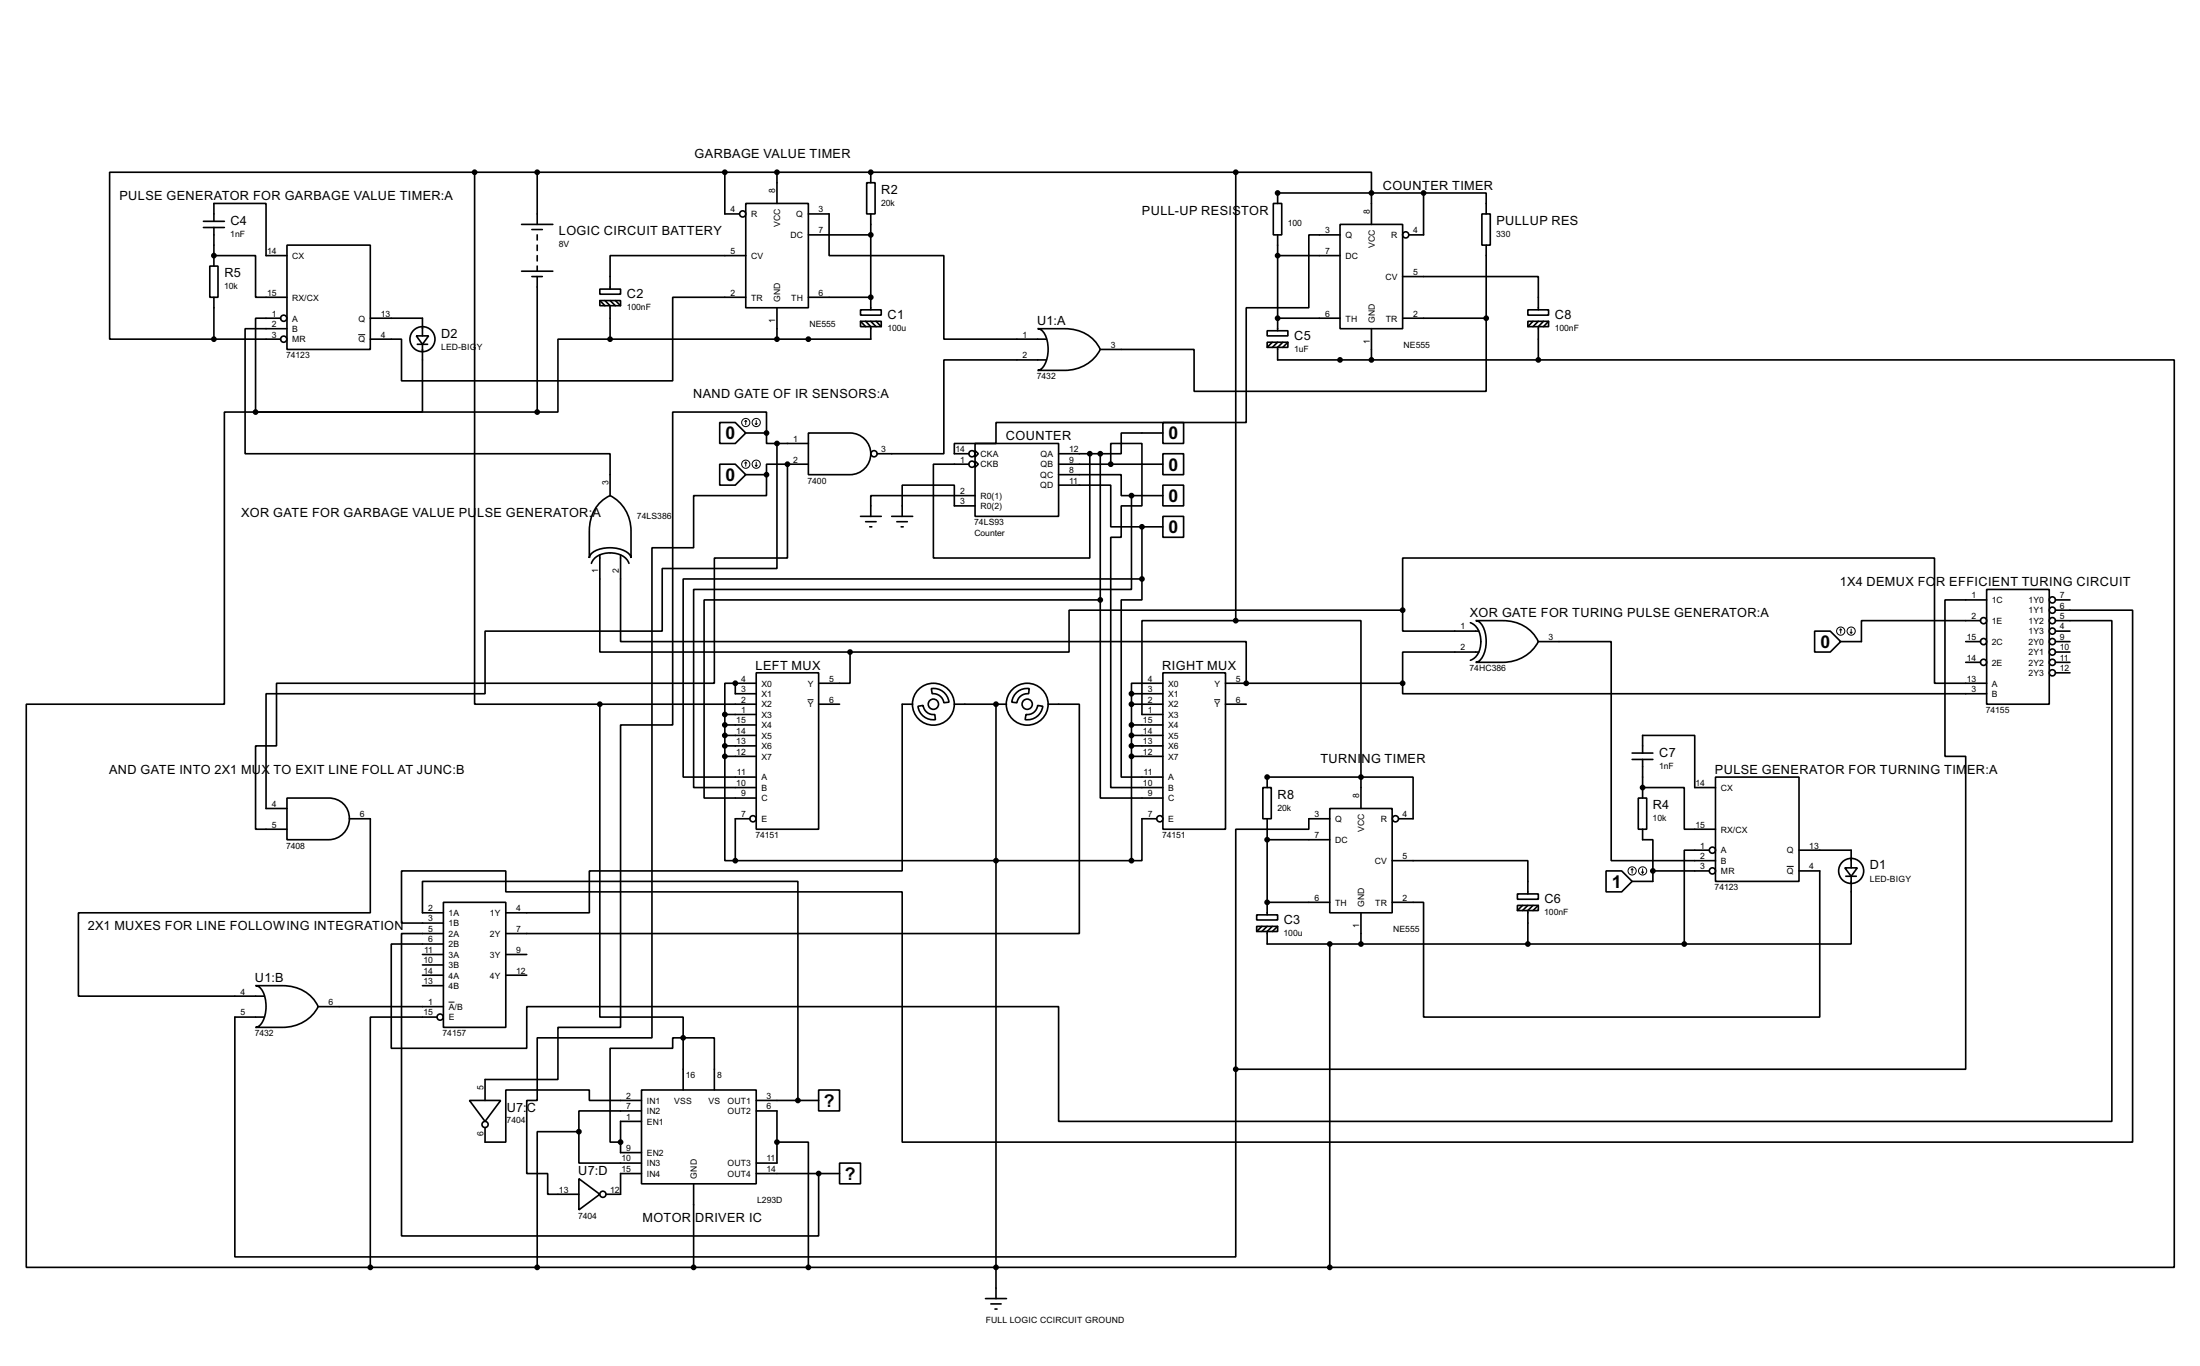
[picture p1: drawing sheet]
<svg xmlns="http://www.w3.org/2000/svg" width="536mm" height="333mm" viewBox="0 0 536 333" stroke-linecap="round" stroke-linejoin="round" font-family="sans-serif">
<g fill="none" stroke="#000" stroke-width=".4">
<path d="M49.6 55.4h5.1M49.6 53.9h5.1M52.1 53.9v-4.3h12.7v12.7h5.1M52.1 55.4v9.4M69.9 59.7h20.3v25.4h-20.3zM115.6 42v129.5h30.5M115.6 42h-88.9v40.6h25.4M115.6 42h185.4M127.1 54.7h7.6M129.6 55.9h2.5M130.9 42v12.7M130.9 57.2v1.3"/>
<path d="M130.9 59.7v1.3M176.6 42v10.1h3.5M181.7 49.6h15.2v25.4h-15.2zM189.3 42v7.6M196.9 52.1h5.1v10.2h27.9v20.3h24.9M196.9 57.2h15.2M211.1 44.5h2.1v7.6h-2.1zM212.1 42v2.5M212.1 52.1v23.4M301 42h33.1v12.7M301 42v109.2M310.2 49.6h2v7.6h-2z"/>
<path d="M311.2 57.2v23.4M326.4 54.7h15.3v25.4h-15.3zM326.4 57.2h-7.6v17.8h-15.2v27.9h-61v5.1h-10.1v2.5h3.5M346.8 47h15.2v5.1M346.8 47v10.2h-3.6M346.8 47h-35.6v2.6M361 52.1h2v7.6h-2zM362 59.7v17.8M51.1 64.8h2v7.6h-2zM52.1 62.3h10.2v10.1h7.6M52.1 72.4v10.2M68.4 77.5h-6.1v22.9"/>
<path d="M90.2 77.5h12.7v4.3M127.1 66.1h7.6M129.6 67.4h2.5M130.9 62.3v1.3M130.9 64.8v1.3M130.9 67.4v33M146.1 70.4h5.1v1.3h-5.1zM146.1 73.2h5.1v1.3h-5.1zM146.1 73.2l1.3 1.3M147.4 73.2l1.2 1.3v8.1M148.6 73.2l1.3 1.3M149.9 73.2l1.3 1.3"/>
<path d="M181.7 72.4h-17.8v20.4h-66.1v-10.2h-7.6M181.7 62.3h-33.1v8.1M189.3 75v7.6M196.9 72.4h15.2M209.6 75.5h5.1v1.3h-5.1zM209.6 78.3h5.1v1.3h-5.1zM209.6 78.3l1.3 1.3M210.9 78.3l1.2 1.3v3h-63.5M212.1 78.3l1.3 1.3M213.4 78.3l1.3 1.3M311.2 77.5h15.2M311.2 62.3h15.2"/>
<path d="M341.7 67.4h33v8.1M341.7 77.5h20.3M362 77.5v17.8h-71.1v-10.2h-22.9M372.2 75.5h5v1.3h-5zM372.2 78.3h5v1.3h-5zM373.4 78.3l-1.2 1.3M374.7 78.3l-1.3 1.3M376 78.3l-1.3 1.3v8.1M377.2 78.3l-1.2 1.3M52.1 82.6h16.3M69.9 80.1h-10.2v30.4h88.9v10.2M101.4 81.8h3l-1.5 2.1z"/>
<path d="M101.7 83.9h2.5M102.9 83.9v16.5h-40.6M148.6 82.6h-12.7v17.8h-5M252.8 80.1h6.6a9.2 9.2 0 0 1 8.6 5 9.5 9.5 0 0 1-8.6 5.1h-6.6a3.4 3.4 0 0 0 2.3-3.1 7.3 7.3 0 0 0-1.4-6.7zM254.8 87.7h-24.9v22.8h-16.2M308.7 80.6h5v1.2h-5zM308.7 83.4h5v1.2h-5zM309.9 83.4l-1.2 1.2M311.2 83.4l-1.3 1.2M312.5 83.4l-1.3 1.2v3.1h63.5M313.7 83.4l-1.2 1.2M334.1 80.1v7.6"/>
<path d="M374.7 87.7h154.9v221h-205.7M62.3 100.4h-7.6v71.1h-48.3v137.2h83.8M62.3 100.4h68.6M175.3 102.9h3.8l2.6 2.6-2.6 2.5h-3.8zM175.3 113.1h3.8l2.6 2.5-2.6 2.6h-3.8zM181.7 115.6h5M181.7 105.5h5M186.7 105.5v2.5h2.6M186.7 105.5v-5.1h-22.8v76.2h-12.7v73.6h-15.3v12.7h-17.7v5.1M186.7 115.6v5.1h-17.7v12.7h-10.2v119.4h-27.9v15.2h-2.6v17.8h5.1v5.1h7.6M189.3 108v30.5h-28v15.2h-43.1v15.3h-53.4v27.9h5.1M189.3 108h7.6"/>
<path d="M191.8 113.1h-5.1v2.5M191.8 113.1v22.8h-17.8v30.5h-106.6v15.3h-5.1v20.3h7.6M191.8 113.1h5.1M196.9 105.5h10.2a5.1 5.1 0 0 1 5 5 5.1 5.1 0 0 1-5 5.1h-10.2zM237.5 108h20.4v17.8h-20.4zM237.5 109.8l.8 .7-.8 .8zM237.5 112.3l.8 .8-.8 .7zM257.9 118.2h12.7v10.1h7.6M257.9 115.6h15.2v5.1h2.5M257.9 110.5h10.1M257.9 113.1h25.4M265.5 110.5v25.4h-38.1v-22.8h8.6"/>
<path d="M268 110.5v35.6M270.6 113.1v-5.1h7.6v15.2h-5.1v7.7h-2.5v60.9h12.7M283.3 102.9h5v5.1h-5zM283.3 110.5h5v5.1h-5zM283.3 118.2h5v5h-5zM283.3 105.5h-10.2v5h-5.1M144.1 137.2a5.1 5.1 0 0 1 6.1-2.4 3.9 3.9 0 0 1 3 2.4M146.1 135.2v23.6h61M146.2 122.3l2.4-1.6a9.5 9.5 0 0 1 5.1 8.6v6.6a3.5 3.5 0 0 0-3.1-2.3 7.3 7.3 0 0 0-6.7 1.4l-.3 .9v-6.6a9.6 9.6 0 0 1 2.6-7zM151.2 135.2v21.1h152.4v10.1M209.6 125.8h5.1M210.9 127.1h2.5"/>
<path d="M211.9 128.3h.5M217.2 125.8h5.1M218.5 127.1h2.5M219.5 128.3h.5M237.5 120.7h-25.4v5.1M237.5 123.2h-5v-5h-12.7v7.6M275.6 120.7v22.9h-106.6v48.2h15.2M275.6 120.7h7.7M278.2 128.3v12.7M278.2 128.3h5.1M283.3 125.8h5v5.1h-5zM207.1 158.8v7.6h-7.7"/>
<path d="M268 146.1v48.3h15.3M268 146.1h-96.5v48.3h12.7M278.2 141v5.1h-5.1v43.2h10.2M278.2 141h-111.8v48.3h17.8M301 151.2h-22.8v22.8h5.1M301 151.2h30.5v38.1M341.7 148.6h-81.3v10.2h-53.3M341.7 148.6v-12.7h129.5v30.5h12.7M341.7 148.6v5.1h18.5M358.2 151.7a5.2 5.2 0 0 1 2.3 6.2 3.8 3.8 0 0 1-2.3 2.9M359.5 151.2h6.6a9.2 9.2 0 0 1 8.6 5.1 9.6 9.6 0 0 1-8.6 5h-6.6a3.5 3.5 0 0 0 2.3-3.1 7.3 7.3 0 0 0-1.4-6.7zM360.2 158.8h-18.5v7.6"/>
<path d="M374.7 156.3h17.8v53.3h25.4M442 153.7h3.8l2.6 2.6-2.6 2.5h-3.8zM478.8 156.3h3.6M482.4 151.2h-29v5.1h-5M483.9 143.6h15.3v27.9h-15.3zM483.9 146.1h-10.1v38.1h5v76.2h-177.8M500.7 148.6h18.8v129.6h-299.7v-61h-96.6v-5.1h-25.4v12.7h10.2M500.7 151.2h13.7v121.9h-256.5v-27.9h-129.6v10.1h-33v-25.4h12.7M500.7 146.1h3.5M500.7 153.7h3.5M500.7 156.3h3.5M500.7 158.8h3.5"/>
<path d="M146.1 171.5v76.2h20.3v5.1M146.1 171.5h38.1M176.6 174h7.6M176.6 174v10.2M176.6 176.6h7.6M176.6 179.1h7.6M179.1 166.4h-2.5v7.6M179.1 166.4v2.6h5.1M179.1 166.4h5.1M184.2 163.9h15.2v38.1h-15.2zM199.4 171.5h5.1M222.3 171.5h-2.5v40.6h-76.2v10.2h-20.4"/>
<path d="M223.6 172l1.3-.2a2.51 2.51 0 0 0 2.8 2.2l.2 1.3a3.7 3.7 0 0 1-4.3-3.3zM226.9 167.7a3.8 3.8 0 0 1 4.3 3.3l-1.3 .2a2.57 2.57 0 0 0-2.8-2.2zM232.5 171.5h12.7M242.6 171.5v144.8M247.4 168.9a3.7 3.7 0 0 1 3.3-1.2l-.1 1.3a2.57 2.57 0 0 0-2.9 2.2l-1.2-.2 .1-.8zM249.9 174a2.5 2.5 0 0 0 2.9-2.2l1.2 .2a3.8 3.8 0 0 1-4.3 3.3zM255.3 171.5h7.6v55.9h-139.7M275.6 176.6h7.7M275.6 179.1h7.7M275.6 171.5h7.7M275.6 169v40.6M275.6 169h7.7"/>
<path d="M283.3 163.9h15.2v38.1h-15.2zM283.3 166.4h-7.7v2.6M298.5 171.5h5.1M298.5 166.4h43.2M341.7 166.4v2.6h142.2M478.8 161.3h3.6M500.7 161.3h3.5M500.7 163.9h3.5M69.9 194.4h10.2a5.1 5.1 0 0 1 5 5 5.1 5.1 0 0 1-5 5.1h-10.2zM85.1 199.4h5.1v22.9h-71.1v20.3h45.2M176.6 184.2v25.4h2.5M176.6 181.7h7.6"/>
<path d="M176.6 184.2h7.6M182.7 199.4h-3.6v10.2M275.6 181.7h7.7M275.6 184.2h7.7M281.7 199.4h-3.5v10.2h-2.6M307.6 191.8h2.1v7.6h-2.1zM308.7 199.4v23.4M323.9 196.9h15.2v25.4h-15.2zM323.9 199.4h-5.1v2.6h-17.8v58.4M331.5 189.3h12.7v10.1h-3.5M331.5 189.3v7.6M331.5 189.3h-22.8v2.5"/>
<path d="M397.6 185h5M397.6 183.4h5M399.1 194.4h2v7.6h-2zM400.1 183.4v-4.3h12.7v12.7h5.1M400.1 191.8h10.2v10.2h7.6M400.1 185v9.4M417.9 189.3h20.3v25.4h-20.3zM108 219.8h15.2v30.4h-15.2zM179.1 209.6h96.5M308.7 219.8h15.2M308.7 204.5h15.2M339.1 209.6h33.1v8.1"/>
<path d="M369.6 217.7h5.1v1.3h-5.1zM391.2 212.1h3.8l2.6 2.6-2.6 2.5h-3.8zM400.1 202v2.5h2.5v7.6M402.6 212.1v2.6h-5M402.6 212.1h13.8M416.4 207.1h-6.1v22.8M438.2 212.1h5.1v35.6h-96.5v-27.9h-7.7M438.2 207.1h12.7v4.3M449.4 211.4h3l-1.5 2zM449.6 213.4h2.6M450.9 213.4v16.5h-40.6M102.9 232.5h5.1"/>
<path d="M102.9 235h5.1M102.9 237.5h5.1M108 222.3h-5.1v-7.6h91.5v53.3M108 227.4h-10.2v73.6h101.6v-15.2M123.2 232.5h5.1M123.2 237.5h5.1M306.1 222.8h5.1v1.3h-5.1zM306.1 225.6h5.1v1.3h-5.1zM307.4 225.6l-1.3 1.3M308.7 225.6l-1.3 1.3M309.9 225.6l-1.2 1.3v3h101.6M311.2 225.6l-1.3 1.3"/>
<path d="M323.9 229.9v78.8M331.5 222.3v7.6M369.6 220.5h5.1v1.3h-5.1zM370.9 220.5l-1.3 1.3M372.2 220.5l-1.3 1.3M373.4 220.5l-1.2 1.3v8.1M374.7 220.5l-1.3 1.3M62.3 240.1h6.6a9.2 9.2 0 0 1 8.6 5.1 9.5 9.5 0 0 1-8.6 5h-6.6a3.4 3.4 0 0 0 2.3-3.1 7.4 7.4 0 0 0-1.4-6.7zM64.3 247.7h-7.1v58.4h243.8v-45.7M77.5 245.2h30.5M102.9 240.1h5.1M106.5 247.7h-16.3v61"/>
<path d="M166.4 252.8h7.6v12.7M166.4 252.8h-2.5v2.5h-15.3v22.9h2.6M166.4 252.8v12.7M114.4 268h7.6l-3.8 5.1zM141 275.6v7.7h15.3M141 275.6h-10.1v33.1M156.3 265.5h27.9v22.8h-27.9zM156.3 270.6h-15.3v5M156.3 268h-12.7v-2.5h-20.4v12.7h-5v-3.6M156.3 273.1h-5.1v7.6h5.1M184.2 270.6h5.1v12.7h-5.1M184.2 268h15.2"/>
<path d="M189.3 278.2h7.6v30.5M199.4 265.5h5.1v5.1h-5.1zM141 287.1l5.1 3.8-5.1 3.8zM156.3 285.8h-5.1v5.1h-3.6M169 288.3v20.4M184.2 285.8h20.3M204.5 283.3h5.1v5h-5.1zM90.2 308.7h233.7M240.1 316.3h5.1M241.4 317.6h2.5M242.4 318.8h.5"/>
<circle cx="180.9" cy="52.1" r=".75"/>
<circle cx="342.4" cy="57.2" r=".75"/>
<circle cx="69.1" cy="77.5" r=".75"/>
<circle cx="69.1" cy="82.6" r=".75"/>
<circle cx="102.9" cy="82.6" r="3.1"/>
<circle cx="212.9" cy="110.5" r=".75"/>
<circle cx="236.7" cy="110.5" r=".75"/>
<circle cx="236.7" cy="113.1" r=".75"/>
<circle cx="483.1" cy="156.3" r=".75"/>
<circle cx="483.1" cy="151.2" r=".75"/>
<circle cx="499.9" cy="148.6" r=".75"/>
<circle cx="499.9" cy="153.7" r=".75"/>
<circle cx="499.9" cy="158.8" r=".75"/>
<circle cx="499.9" cy="146.1" r=".75"/>
<circle cx="499.9" cy="156.3" r=".75"/>
<circle cx="499.9" cy="151.2" r=".75"/>
<circle cx="227.3" cy="171.5" r="5.1"/>
<circle cx="227.3" cy="171.5" r="1.25"/>
<circle cx="250.2" cy="171.5" r="5.1"/>
<circle cx="250.2" cy="171.5" r="1.25"/>
<circle cx="483.1" cy="161.3" r=".75"/>
<circle cx="499.9" cy="163.9" r=".75"/>
<circle cx="499.9" cy="161.3" r=".75"/>
<circle cx="183.4" cy="199.4" r=".75"/>
<circle cx="282.5" cy="199.4" r=".75"/>
<circle cx="339.9" cy="199.4" r=".75"/>
<circle cx="417.1" cy="207.1" r=".75"/>
<circle cx="417.1" cy="212.1" r=".75"/>
<circle cx="450.9" cy="212.1" r="3.1"/>
<circle cx="107.2" cy="247.7" r=".75"/>
<circle cx="118.1" cy="273.9" r=".75"/>
<circle cx="146.8" cy="290.9" r=".75"/>
</g>
<g fill="#000">
<circle cx="212.1" cy="42" r=".2"/>
<circle cx="311.2" cy="47" r=".2"/>
<circle cx="52.1" cy="62.3" r=".2"/>
<circle cx="212.1" cy="72.4" r=".2"/>
<circle cx="311.2" cy="77.5" r=".2"/>
<circle cx="186.7" cy="105.5" r=".2"/>
<circle cx="186.7" cy="115.6" r=".2"/>
<circle cx="191.8" cy="113.1" r=".2"/>
<circle cx="278.2" cy="128.3" r=".2"/>
<circle cx="179.1" cy="166.4" r=".2"/>
<circle cx="242.6" cy="171.5" r=".2"/>
<circle cx="303.6" cy="166.4" r=".2"/>
<circle cx="308.7" cy="189.3" r=".2"/>
<circle cx="400.1" cy="191.8" r=".2"/>
<circle cx="308.7" cy="219.8" r=".2"/>
<circle cx="194.4" cy="268" r=".2"/>
<circle cx="199.4" cy="285.8" r=".2"/>
</g>
<g fill="#000" stroke="#000" stroke-width=".4">
<circle cx="115.6" cy="42" r=".5"/>
<circle cx="130.8" cy="42" r=".5"/>
<circle cx="176.5" cy="42" r=".5"/>
<circle cx="189.2" cy="42" r=".5"/>
<circle cx="212.1" cy="57.2" r=".5"/>
<circle cx="212.1" cy="42" r=".5"/>
<circle cx="301" cy="42" r=".5"/>
<circle cx="311.2" cy="47" r=".5"/>
<circle cx="334" cy="47" r=".5"/>
<circle cx="346.7" cy="47" r=".5"/>
<circle cx="52.1" cy="62.3" r=".5"/>
<circle cx="212.1" cy="72.4" r=".5"/>
<circle cx="311.2" cy="77.5" r=".5"/>
<circle cx="311.2" cy="62.3" r=".5"/>
<circle cx="362" cy="77.5" r=".5"/>
<circle cx="52.1" cy="82.6" r=".5"/>
<circle cx="148.6" cy="82.6" r=".5"/>
<circle cx="189.2" cy="82.6" r=".5"/>
<circle cx="196.9" cy="82.6" r=".5"/>
<circle cx="326.4" cy="87.7" r=".5"/>
<circle cx="334" cy="87.7" r=".5"/>
<circle cx="374.7" cy="87.7" r=".5"/>
<circle cx="62.2" cy="100.4" r=".5"/>
<circle cx="130.8" cy="100.4" r=".5"/>
<circle cx="186.7" cy="115.6" r=".5"/>
<circle cx="186.7" cy="105.5" r=".5"/>
<circle cx="189.2" cy="108" r=".5"/>
<circle cx="191.8" cy="113.1" r=".5"/>
<circle cx="265.4" cy="110.5" r=".5"/>
<circle cx="268" cy="110.5" r=".5"/>
<circle cx="270.5" cy="113.1" r=".5"/>
<circle cx="275.6" cy="120.7" r=".5"/>
<circle cx="278.1" cy="128.3" r=".5"/>
<circle cx="207" cy="158.8" r=".5"/>
<circle cx="268" cy="146.1" r=".5"/>
<circle cx="278.1" cy="141" r=".5"/>
<circle cx="301" cy="151.2" r=".5"/>
<circle cx="341.6" cy="148.6" r=".5"/>
<circle cx="146.1" cy="171.5" r=".5"/>
<circle cx="176.5" cy="176.6" r=".5"/>
<circle cx="176.5" cy="179.1" r=".5"/>
<circle cx="176.5" cy="174" r=".5"/>
<circle cx="179.1" cy="166.4" r=".5"/>
<circle cx="242.6" cy="171.5" r=".5"/>
<circle cx="275.6" cy="176.6" r=".5"/>
<circle cx="275.6" cy="169" r=".5"/>
<circle cx="275.6" cy="179.1" r=".5"/>
<circle cx="275.6" cy="171.5" r=".5"/>
<circle cx="303.5" cy="166.4" r=".5"/>
<circle cx="341.6" cy="166.4" r=".5"/>
<circle cx="176.5" cy="184.2" r=".5"/>
<circle cx="176.5" cy="181.7" r=".5"/>
<circle cx="275.6" cy="184.2" r=".5"/>
<circle cx="275.6" cy="181.7" r=".5"/>
<circle cx="308.6" cy="189.3" r=".5"/>
<circle cx="331.5" cy="189.3" r=".5"/>
<circle cx="400.1" cy="191.8" r=".5"/>
<circle cx="179.1" cy="209.6" r=".5"/>
<circle cx="242.6" cy="209.6" r=".5"/>
<circle cx="275.6" cy="209.6" r=".5"/>
<circle cx="308.6" cy="204.5" r=".5"/>
<circle cx="308.6" cy="219.8" r=".5"/>
<circle cx="402.6" cy="212.1" r=".5"/>
<circle cx="323.9" cy="229.9" r=".5"/>
<circle cx="331.5" cy="229.9" r=".5"/>
<circle cx="372.1" cy="229.9" r=".5"/>
<circle cx="410.2" cy="229.9" r=".5"/>
<circle cx="166.4" cy="252.8" r=".5"/>
<circle cx="141" cy="275.6" r=".5"/>
<circle cx="151.1" cy="278.2" r=".5"/>
<circle cx="189.2" cy="278.2" r=".5"/>
<circle cx="194.3" cy="268" r=".5"/>
<circle cx="301" cy="260.4" r=".5"/>
<circle cx="199.4" cy="285.8" r=".5"/>
<circle cx="90.2" cy="308.7" r=".5"/>
<circle cx="130.8" cy="308.7" r=".5"/>
<circle cx="168.9" cy="308.7" r=".5"/>
<circle cx="196.9" cy="308.7" r=".5"/>
<circle cx="242.6" cy="308.7" r=".5"/>
<circle cx="323.9" cy="308.7" r=".5"/>
</g>
<g fill="none" stroke="#000" stroke-width=".24">
<path d="M87.3 81.5h1.7M181.7 102.4l-.3 .3M181.7 102.4l.2 .3M181.7 102.4v1M181.7 112.6v1M181.7 112.6l-.3 .2M181.7 112.6l.2 .2M184 103.2l.2 .2M184 113.3l.2 .3M184.2 102.4v1M184.2 112.6v1M184.5 103.2l-.3 .2"/>
<path d="M184.5 113.3l-.3 .3M448.4 153.2l-.3 .3M448.4 153.2l.2 .3M448.4 153.2v1M450.7 154l.2 .2M450.9 153.2v1M451.2 154l-.3 .2M196.7 170.4h1.5M295.8 170.4h1.4M397.6 211.6l-.3 .3M397.6 211.6l.2 .3M397.6 211.6v1.1"/>
<path d="M399.9 212.4l.2 .3M400.1 211.6v1.1M400.4 212.4l-.3 .3M435.2 211h1.7M109.3 244.1h1.4"/>
<circle cx="181.6" cy="102.9" r="1"/>
<circle cx="181.6" cy="113.1" r="1"/>
<circle cx="184.2" cy="102.9" r="1"/>
<circle cx="184.2" cy="113.1" r="1"/>
<circle cx="448.3" cy="153.7" r="1"/>
<circle cx="450.9" cy="153.7" r="1"/>
<circle cx="397.5" cy="212.1" r="1"/>
<circle cx="400.1" cy="212.1" r="1"/>
</g>
<g font-size="4.8">
<text x="176.7" y="107">0</text>
<text x="284.7" y="107">0</text>
<text x="176.7" y="117.1">0</text>
<text x="284.7" y="114.6">0</text>
<text x="284.7" y="122.3">0</text>
<text x="284.7" y="129.8">0</text>
<text x="443.4" y="157.8">0</text>
<text x="392.6" y="216.2">1</text>
<text x="200.7" y="269.6">?</text>
<text x="205.8" y="287.4">?</text>
</g>
<g font-size="3.5">
<text x="169.2" y="38.6">GARBAGE VALUE TIMER</text>
<text x="214.7" y="47.2">R2</text>
<text x="336.9" y="46.2">COUNTER TIMER</text>
<text x="29.1" y="48.7">PULSE GENERATOR FOR GARBAGE VALUE TIMER:A</text>
<text x="278.2" y="52.2">PULL-UP RESISTOR</text>
<text x="56.2" y="54.8">C4</text>
<text x="136.2" y="57.4">LOGIC CIRCUIT BATTERY</text>
<text x="364.5" y="54.8">PULLUP RES</text>
<text x="54.7" y="67.5">R5</text>
<text x="152.7" y="72.6">C2</text>
<text x="216.2" y="77.6">C1</text>
<text x="378.8" y="77.6">C8</text>
<text x="107.5" y="82.2">D2</text>
<text x="252.6" y="79.3">U1:A</text>
<text x="315.3" y="82.8">C5</text>
<text x="168.8" y="97">NAND GATE OF IR SENSORS:A</text>
<text x="245" y="107.2">COUNTER</text>
<text x="58.7" y="125.9">XOR GATE FOR GARBAGE VALUE PU</text>
<text x="116.3" y="125.9">LSE GENERATOR:A</text>
<text x="448.2" y="142.8">1X4 DEMUX FO</text>
<text x="471.6" y="142.8">R EFFICIENT TURING CIRCUIT</text>
<text x="358" y="150.3">XOR GATE FOR TURING PULSE GENERATOR:A</text>
<text x="184.1" y="163.1">LEFT MUX</text>
<text x="283.1" y="163.1">RIGHT MUX</text>
<text x="321.6" y="185.9">TURNI</text>
<text x="331.6" y="185.9">NG TIMER</text>
<text x="404.2" y="184.4">C7</text>
<text x="26.6" y="188.5">AND GATE INTO 2X1 MUX</text>
<text x="66.7" y="188.5">TO EXIT LINE FOLL AT JUNC:B</text>
<text x="417.7" y="188.5">PULSE GENERATOR FOR TURNING TIM</text>
<text x="479.2" y="188.5">ER:A</text>
<text x="311.2" y="194.5">R8</text>
<text x="402.6" y="197.1">R4</text>
<text x="455.5" y="211.8">D1</text>
<text x="376.2" y="219.9">C6</text>
<text x="21.4" y="226.6">2X1 MUXES FOR LINE FOLLOWING INTEGRATION</text>
<text x="312.7" y="225">C3</text>
<text x="62.1" y="239.3">U1:B</text>
<text x="123.5" y="270.7">U7:</text>
<text x="128.4" y="270.7">C</text>
<text x="140.9" y="286.3">U7:D</text>
<text x="156.5" y="297.7">MOTOR</text>
<text x="169.3" y="297.7">DRIVER IC</text>
</g>
<g font-size="2.4">
<text x="188.9" y="47" transform="rotate(-90 188.9 47)">8</text>
<text x="178" y="51.7">4</text>
<text x="182.9" y="52.9">R</text>
<text x="193.9" y="52.9">Q</text>
<text x="199.4" y="51.7">3</text>
<text x="214.6" y="50.1">20k</text>
<text x="333.7" y="52.1" transform="rotate(-90 333.7 52.1)">8</text>
<text x="56.1" y="57.7">1nF</text>
<text x="190.1" y="55.4" transform="rotate(-90 190.1 55.4)">VCC</text>
<text x="192.5" y="58">DC</text>
<text x="199.4" y="56.8">7</text>
<text x="313.7" y="55.1">100</text>
<text x="322.8" y="56.8">3</text>
<text x="327.7" y="58">Q</text>
<text x="338.9" y="58">R</text>
<text x="344.2" y="56.8">4</text>
<text x="364.5" y="57.7">330</text>
<text x="65.1" y="61.9">14</text>
<text x="71.2" y="63.1">CX</text>
<text x="136.1" y="60.3">8V</text>
<text x="178" y="61.9">5</text>
<text x="182.9" y="63.1">CV</text>
<text x="322.8" y="61.9">7</text>
<text x="327.7" y="63.1">DC</text>
<text x="334.9" y="60.4" transform="rotate(-90 334.9 60.4)">VCC</text>
<text x="54.6" y="70.4">10k</text>
<text x="65.1" y="72">15</text>
<text x="178" y="72">2</text>
<text x="199.4" y="72">6</text>
<text x="337.4" y="68.1">CV</text>
<text x="344.2" y="67">5</text>
<text x="66.2" y="77.1">1</text>
<text x="71.2" y="73.2">RX/CX</text>
<text x="92.8" y="77.1">13</text>
<text x="152.7" y="75.5">100nF</text>
<text x="182.9" y="73.2">TR</text>
<text x="190.1" y="73.7" transform="rotate(-90 190.1 73.7)">GND</text>
<text x="192.7" y="73.2">TH</text>
<text x="322.8" y="77.1">6</text>
<text x="344.2" y="77.1">2</text>
<text x="66.2" y="79.7">2</text>
<text x="66.2" y="82.2">3</text>
<text x="71.2" y="78.3">A</text>
<text x="71.2" y="80.8">B</text>
<text x="71.2" y="83.4">MR</text>
<text x="87.3" y="78.3">Q</text>
<text x="87.3" y="83.4">Q</text>
<text x="92.8" y="82.2">4</text>
<text x="188.9" y="78.7" transform="rotate(-90 188.9 78.7)">1</text>
<text x="197.1" y="79.7">NE555</text>
<text x="216.2" y="80.5">100u</text>
<text x="249.1" y="82.2">1</text>
<text x="327.7" y="78.3">TH</text>
<text x="333.7" y="83.7" transform="rotate(-90 333.7 83.7)">1</text>
<text x="334.9" y="78.7" transform="rotate(-90 334.9 78.7)">GND</text>
<text x="337.5" y="78.3">TR</text>
<text x="378.7" y="80.5">100nF</text>
<text x="69.7" y="87.3">74123</text>
<text x="107.4" y="85.2">LED-BIG</text>
<text x="116.1" y="85.2">Y</text>
<text x="249.1" y="87.3">2</text>
<text x="270.6" y="84.7">3</text>
<text x="315.2" y="85.7">1uF</text>
<text x="341.9" y="84.8">NE555</text>
<text x="252.6" y="92.4">7432</text>
<text x="193.2" y="107.6">1</text>
<text x="193.2" y="112.7">2</text>
<text x="214.7" y="110.1">3</text>
<text x="232.7" y="110.1">14</text>
<text x="233.9" y="112.7">1</text>
<text x="238.8" y="111.3">CKA</text>
<text x="238.8" y="113.9">CKB</text>
<text x="253.4" y="111.3">QA</text>
<text x="253.4" y="113.9">QB</text>
<text x="260.4" y="110.1">12</text>
<text x="260.4" y="112.7">9</text>
<text x="148.2" y="118.2" transform="rotate(-90 148.2 118.2)">3</text>
<text x="196.7" y="117.8">7400</text>
<text x="253.3" y="116.4">QC</text>
<text x="253.3" y="119">QD</text>
<text x="260.4" y="115.2">8</text>
<text x="260.4" y="117.8">11</text>
<text x="233.9" y="120.3">2</text>
<text x="233.9" y="122.8">3</text>
<text x="238.8" y="121.5">R0(1)</text>
<text x="238.8" y="124">R0(2)</text>
<text x="155.2" y="126.3">74LS386</text>
<text x="237.3" y="128">74LS93</text>
<text x="237.3" y="130.5">Counter</text>
<text x="145.7" y="139.6" transform="rotate(-90 145.7 139.6)">1</text>
<text x="150.8" y="139.6" transform="rotate(-90 150.8 139.6)">2</text>
<text x="480.2" y="145.7">1</text>
<text x="485.2" y="146.9">1C</text>
<text x="494.1" y="146.9">1Y0</text>
<text x="494.1" y="149.4">1Y1</text>
<text x="501.7" y="145.7">7</text>
<text x="501.7" y="148.2">6</text>
<text x="355.8" y="153.3">1</text>
<text x="377.2" y="155.9">3</text>
<text x="479.1" y="155.9">15</text>
<text x="480.2" y="150.8">2</text>
<text x="485.2" y="152">1E</text>
<text x="494.1" y="152">1Y2</text>
<text x="494.1" y="154.5">1Y3</text>
<text x="501.7" y="150.8">5</text>
<text x="501.7" y="153.3">4</text>
<text x="501.7" y="155.9">9</text>
<text x="355.8" y="158.4">2</text>
<text x="479.1" y="160.9">14</text>
<text x="485.2" y="157.1">2C</text>
<text x="494.1" y="157.1">2Y0</text>
<text x="494.1" y="159.6">2Y1</text>
<text x="501.7" y="158.4">10</text>
<text x="501.7" y="160.9">11</text>
<text x="180.5" y="166">4</text>
<text x="185.5" y="167.2">X0</text>
<text x="196.7" y="167.2">Y</text>
<text x="202" y="166">5</text>
<text x="279.6" y="166">4</text>
<text x="284.5" y="167.2">X0</text>
<text x="295.8" y="167.2">Y</text>
<text x="301" y="166">5</text>
<text x="358" y="163.5">74HC386</text>
<text x="479.1" y="166">13</text>
<text x="485.2" y="162.1">2E</text>
<text x="485.2" y="167.2">A</text>
<text x="494.1" y="162.1">2Y2</text>
<text x="494.1" y="164.7">2Y3</text>
<text x="501.7" y="163.5">12</text>
<text x="180.5" y="168.6">3</text>
<text x="180.5" y="171.1">2</text>
<text x="180.5" y="173.6">1</text>
<text x="185.5" y="169.8">X1</text>
<text x="185.5" y="172.3">X2</text>
<text x="196.7" y="172.3">Y</text>
<text x="202" y="171.1">6</text>
<text x="279.6" y="168.6">3</text>
<text x="279.6" y="171.1">2</text>
<text x="279.6" y="173.6">1</text>
<text x="284.5" y="169.8">X1</text>
<text x="284.5" y="172.3">X2</text>
<text x="295.8" y="172.3">Y</text>
<text x="301" y="171.1">6</text>
<text x="480.2" y="168.6">3</text>
<text x="483.7" y="173.7">74155</text>
<text x="485.2" y="169.8">B</text>
<text x="179.4" y="176.2">15</text>
<text x="179.4" y="178.7">14</text>
<text x="185.5" y="174.8">X3</text>
<text x="185.5" y="177.4">X4</text>
<text x="185.5" y="179.9">X5</text>
<text x="278.4" y="176.2">15</text>
<text x="278.4" y="178.7">14</text>
<text x="284.5" y="174.8">X3</text>
<text x="284.5" y="177.4">X4</text>
<text x="284.5" y="179.9">X5</text>
<text x="179.4" y="181.3">13</text>
<text x="179.4" y="183.8">12</text>
<text x="185.5" y="182.5">X6</text>
<text x="185.5" y="185">X7</text>
<text x="278.4" y="181.3">13</text>
<text x="278.4" y="183.8">12</text>
<text x="284.5" y="182.5">X6</text>
<text x="284.5" y="185">X7</text>
<text x="179.4" y="191.4">10</text>
<text x="179.5" y="188.9">11</text>
<text x="185.5" y="190.1">A</text>
<text x="278.4" y="191.4">10</text>
<text x="278.6" y="188.9">11</text>
<text x="284.5" y="190.1">A</text>
<text x="404.1" y="187.3">1nF</text>
<text x="413" y="191.4">14</text>
<text x="66.2" y="196.5">4</text>
<text x="180.5" y="194">9</text>
<text x="185.5" y="192.6">B</text>
<text x="185.5" y="195.2">C</text>
<text x="279.6" y="194">9</text>
<text x="284.5" y="192.6">B</text>
<text x="284.5" y="195.2">C</text>
<text x="311.2" y="197.4">20k</text>
<text x="331.1" y="194.4" transform="rotate(-90 331.1 194.4)">8</text>
<text x="419.2" y="192.6">CX</text>
<text x="66.2" y="201.6">5</text>
<text x="87.7" y="199">6</text>
<text x="180.5" y="199">7</text>
<text x="185.5" y="200.2">E</text>
<text x="279.6" y="199">7</text>
<text x="284.5" y="200.2">E</text>
<text x="320.2" y="199">3</text>
<text x="325.2" y="200.2">Q</text>
<text x="332.3" y="202.7" transform="rotate(-90 332.3 202.7)">VCC</text>
<text x="336.3" y="200.2">R</text>
<text x="341.7" y="199">4</text>
<text x="402.6" y="200">10k</text>
<text x="413" y="201.6">15</text>
<text x="419.2" y="202.8">RX/CX</text>
<text x="69.7" y="206.7">7408</text>
<text x="184" y="204.2">74151</text>
<text x="283.1" y="204.2">74151</text>
<text x="320.2" y="204.1">7</text>
<text x="325.2" y="205.3">DC</text>
<text x="341.7" y="209.2">5</text>
<text x="414.2" y="206.7">1</text>
<text x="414.2" y="209.2">2</text>
<text x="419.2" y="207.9">A</text>
<text x="435.2" y="207.9">Q</text>
<text x="440.7" y="206.7">13</text>
<text x="334.9" y="210.4">CV</text>
<text x="414.2" y="211.7">3</text>
<text x="419.2" y="210.4">B</text>
<text x="419.2" y="212.9">MR</text>
<text x="435.2" y="212.9">Q</text>
<text x="440.7" y="211.7">4</text>
<text x="455.4" y="214.7">LED-BIGY</text>
<text x="104.3" y="221.9">2</text>
<text x="125.8" y="221.9">4</text>
<text x="320.2" y="219.4">6</text>
<text x="325.2" y="220.6">TH</text>
<text x="332.3" y="221" transform="rotate(-90 332.3 221)">GND</text>
<text x="335" y="220.6">TR</text>
<text x="341.7" y="219.4">2</text>
<text x="417.7" y="216.9">74123</text>
<text x="104.3" y="224.4">3</text>
<text x="104.3" y="227">5</text>
<text x="109.3" y="223.1">1A</text>
<text x="109.3" y="225.6">1B</text>
<text x="119.4" y="223.1">1Y</text>
<text x="125.8" y="227">7</text>
<text x="312.7" y="227.9">100u</text>
<text x="331.1" y="226" transform="rotate(-90 331.1 226)">1</text>
<text x="339.3" y="227">NE555</text>
<text x="376.2" y="222.8">100nF</text>
<text x="103.3" y="232.1">11</text>
<text x="104.3" y="229.5">6</text>
<text x="109.3" y="228.2">2A</text>
<text x="109.3" y="230.7">2B</text>
<text x="109.3" y="233.3">3A</text>
<text x="119.4" y="228.2">2Y</text>
<text x="119.4" y="233.3">3Y</text>
<text x="125.8" y="232.1">9</text>
<text x="103.2" y="234.6">10</text>
<text x="103.2" y="237.1">14</text>
<text x="103.2" y="239.7">13</text>
<text x="109.3" y="235.8">3B</text>
<text x="109.3" y="238.3">4A</text>
<text x="119.4" y="238.3">4Y</text>
<text x="125.8" y="237.1">12</text>
<text x="58.6" y="242.2">4</text>
<text x="80.1" y="244.8">6</text>
<text x="104.3" y="244.8">1</text>
<text x="109.3" y="240.9">4B</text>
<text x="109.3" y="246">A/B</text>
<text x="58.6" y="247.3">5</text>
<text x="103.2" y="247.3">15</text>
<text x="109.3" y="248.5">E</text>
<text x="62.1" y="252.4">7432</text>
<text x="107.8" y="252.4">74157</text>
<text x="167.1" y="262.5">16</text>
<text x="174.7" y="262.5">8</text>
<text x="117.8" y="265.5" transform="rotate(-90 117.8 265.5)">5</text>
<text x="152.6" y="267.6">2</text>
<text x="157.5" y="268.8">IN1</text>
<text x="164.2" y="268.8">VSS</text>
<text x="172.6" y="268.8">VS</text>
<text x="177.2" y="268.8">OUT1</text>
<text x="186.7" y="267.6">3</text>
<text x="123.4" y="273.6">7404</text>
<text x="152.6" y="270.2">7</text>
<text x="152.6" y="272.7">1</text>
<text x="157.5" y="271.4">IN2</text>
<text x="157.5" y="273.9">EN1</text>
<text x="177.2" y="271.4">OUT2</text>
<text x="186.7" y="270.2">6</text>
<text x="117.8" y="276.8" transform="rotate(-90 117.8 276.8)">6</text>
<text x="152.6" y="280.3">9</text>
<text x="157.5" y="281.5">EN2</text>
<text x="151.4" y="282.9">10</text>
<text x="151.4" y="285.4">15</text>
<text x="157.5" y="284.1">IN3</text>
<text x="157.5" y="286.6">IN4</text>
<text x="169.7" y="287" transform="rotate(-90 169.7 287)">GND</text>
<text x="177.2" y="284.1">OUT3</text>
<text x="177.2" y="286.6">OUT4</text>
<text x="186.7" y="282.9">11</text>
<text x="186.7" y="285.4">14</text>
<text x="136.2" y="290.5">13</text>
<text x="148.6" y="290.5">12</text>
<text x="184.4" y="293.1">L293D</text>
<text x="140.8" y="296.9">7404</text>
<text x="240.1" y="322.2">FULL LOGIC CCIRCUIT GROUND</text>
</g>
</svg>
